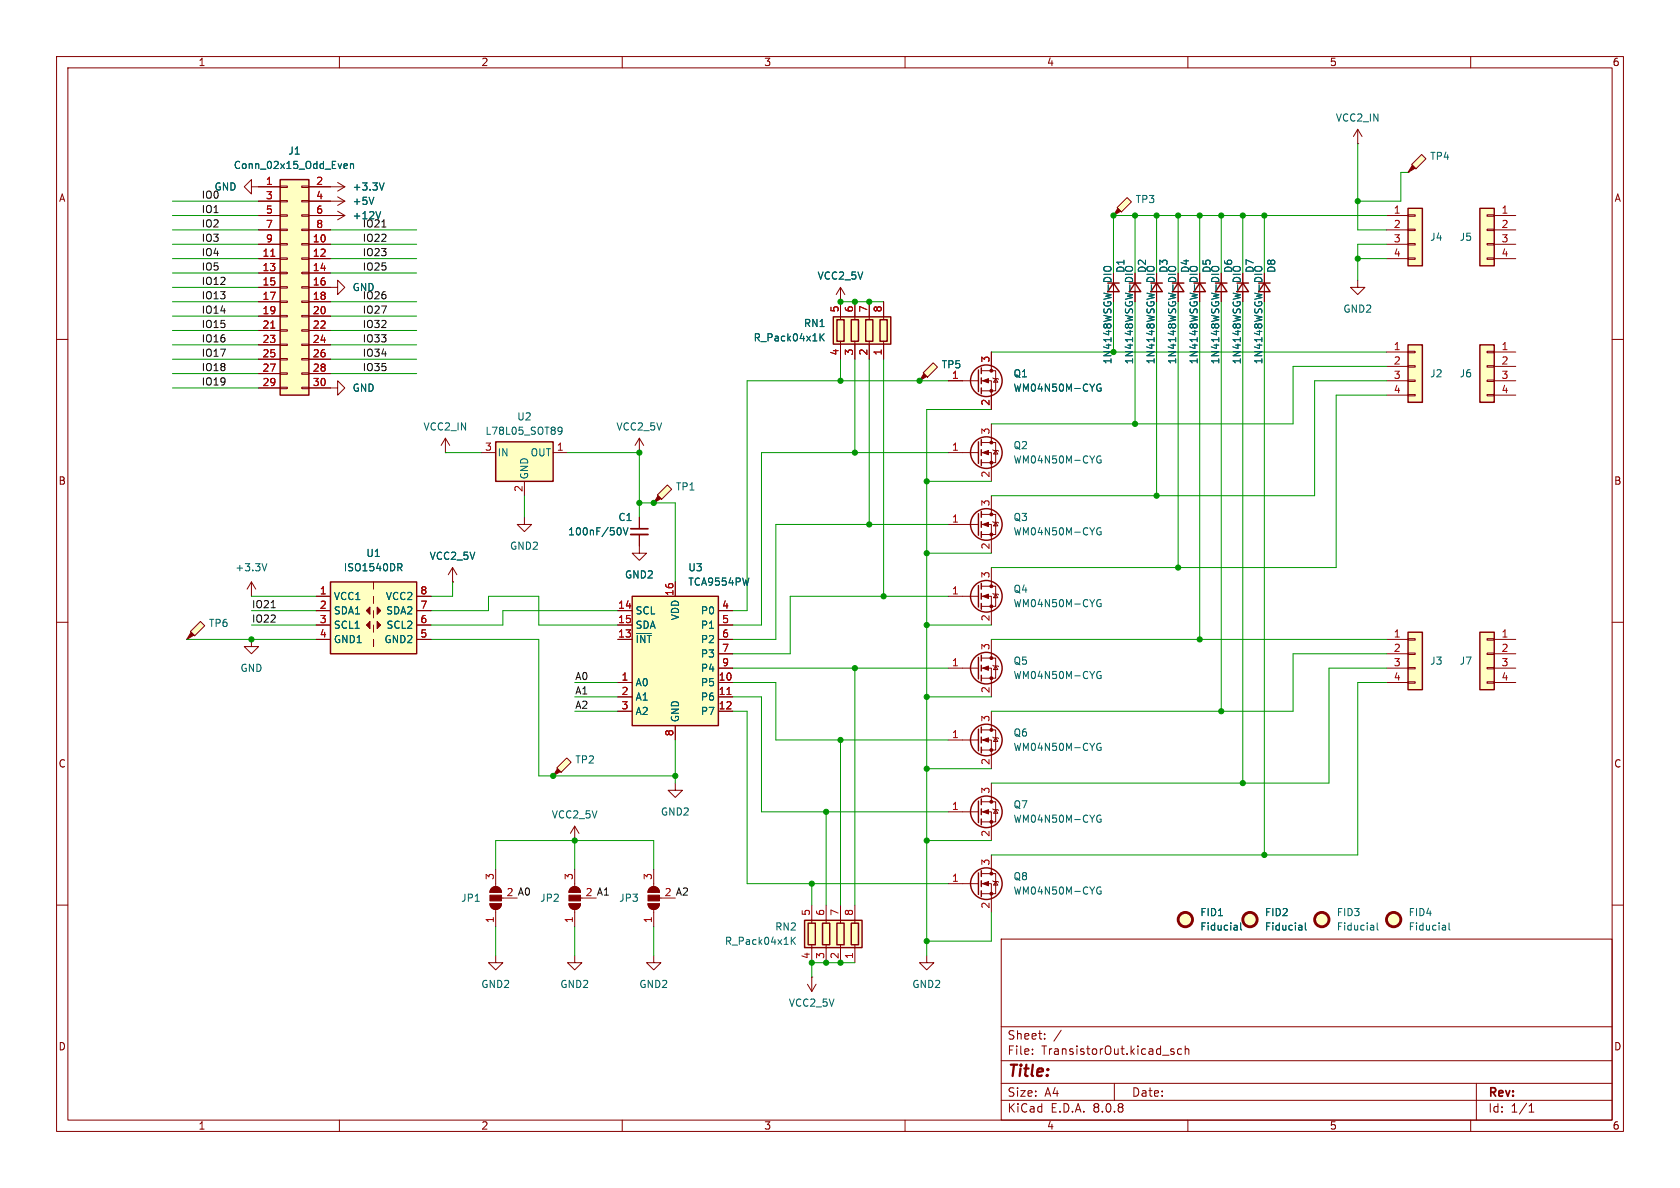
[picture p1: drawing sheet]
<svg xmlns="http://www.w3.org/2000/svg" width="297mm" height="210mm" viewBox="0 0 297 210" stroke-linecap="round" stroke-linejoin="round" font-family="sans-serif">
<g fill="none" stroke="#840000" stroke-width=".18">
<path d="M10 10h277v190h-277zM12 12h273v186h-273zM60 10v2M110 10v2M160 10v2M210 10v2M260 10v2M148.6 53.3h.1M148.6 50.8l-.8 1.3M148.6 50.8v2.5M148.6 50.8l.8 1.3M10 60h2"/>
<path d="M113 77.5l-.7 1.2M113 77.5v2.5M113 77.5l.8 1.2M285 60h2M113 80h.1M10 110h2M285 110h2M10 160h2M177 166h108v32h-108zM285 160h2M60 198v2M110 198v2"/>
<path d="M160 198v2M177 194.5h108M177 191.5h108M177 187.5h108M177 181.5h108M182.5 186.3v.1M182.5 185.5v.1M184.7 183.6v.1M184.7 182.8v.1M187.6 182.1l-1.3 2M197 191.5v3M207.2 185.9l.3 .1 .1 .2-.2 .2h-.3"/>
<path d="M207.2 185.4l.3 .1M208.9 185.5l-.4-.1-.3 .3v.4l.1 .2h.6M209.5 185.5l.2-.1 .4 .1 .1 .9M209.5 184.9v1.5M210 198v2M260 198v2M261 191.5v6.5M270.3 196.6h.9M270.3 195.5l.4-.4v1.5"/>
</g>
<g fill="#ffffc2" stroke="#ffffc2" stroke-width=".18">
<circle cx="233.7" cy="162.6" r="1.27"/>
<circle cx="246.4" cy="162.6" r="1.27"/>
<circle cx="221" cy="162.6" r="1.27"/>
</g>
<g fill="none" stroke="#840000" stroke-width=".51">
<circle cx="221" cy="162.6" r="1.27"/>
<circle cx="233.7" cy="162.6" r="1.27"/>
<circle cx="246.4" cy="162.6" r="1.27"/>
</g>
<path d="M230.1 163.6l.1 .8M230.2 164.3l-.2 .1M230.2 163.9h-.2M230.8 163.1v1.1l.1 .2M242.8 163.6l.1 .8M242.9 164.3l-.2 .1M242.9 163.9h-.2M243.5 163.1v1.1l.1 .2M255.5 163.6l.1 .8M255.6 164.3l-.2 .1M255.6 163.9h-.2M256.2 163.1v1.1l.1 .2" fill="none" stroke="#006464" stroke-width=".18"/>
<path d="M147.3 56h10.2v4.8h-10.2z" fill="#ffffc2"/>
<g fill="none" stroke="#840000" stroke-width=".25">
<path d="M147.3 56h10.2v4.8h-10.2zM148 56.5h1.2v3.8h-1.2zM150.5 56.5h1.3v3.8h-1.3zM153 56.5h1.3v3.8h-1.3zM155.6 56.5h1.2v3.8h-1.2zM173 103.5v3.8M173 116.2v3.8M173.5 103.1v1M173.5 104.9v1M173.5 106.7v1M173.5 115.8v1M173.5 117.6v1"/>
<path d="M173.5 119.4v1M173 128.9v3.8M173.5 128.5v1M173.5 130.3v1M173.5 132.1v1"/>
<circle cx="174.4" cy="105.4" r="2.79"/>
<circle cx="174.4" cy="118.1" r="2.79"/>
<circle cx="174.4" cy="130.8" r="2.79"/>
</g>
<g fill="none" stroke="#840000" stroke-width=".18">
<path d="M148.6 53.3v3.2M151.1 53.3v3.2M153.7 53.3v3.2M156.2 53.3v3.2M148.6 60.3v3.2M151.1 60.3v3.2M153.7 60.3v3.2M156.2 60.3v3.2M167.6 105.4h5.4M167.6 118.1h5.4M173.5 105.4h1.8v5.1M173.5 103.6h2.5v3.6h-2.5"/>
<path d="M173.5 118.1h1.8v5.1M173.5 116.3h2.5v3.6h-2.5M175.3 100.3v3.3M175.3 113v3.3M175.5 104.9l.1 .1h.8l.1 .2M175.5 117.6l.1 .1h.8l.1 .2M176 105l.4 .7h-.8zM176 117.7l.4 .7h-.8zM167.6 130.8h5.4M173.5 130.8h1.8v5.1M173.5 129h2.5v3.6h-2.5M175.3 125.7v3.3"/>
<path d="M175.5 130.3l.1 .1h.8l.1 .2M176 130.4l.4 .7h-.8zM87.6 168.9v1.3h1.3l-1.3 1.3-1.2-1.3h1.2"/>
</g>
<path d="M145 59v1.3M145.2 59.5l.5 .8M145.7 59l-.7 .7M194.6 106a.59 .59 0 0 0-.7 .6 .59 .59 0 0 0 .7 .6l.1-.5h-.3M194.6 118.7a.59 .59 0 0 0-.7 .6 .59 .59 0 0 0 .7 .6l.1-.5h-.3M194.6 131.4a.59 .59 0 0 0-.7 .6 .59 .59 0 0 0 .7 .6l.1-.5h-.3" fill="none" stroke="#006464" stroke-width=".18"/>
<g fill="#840000" stroke="#840000" stroke-width=".18">
<path d="M173.7 105.4l1.1-.4v.8z"/>
<path d="M173.7 118.1l1.1-.4v.8z"/>
<path d="M173.7 130.8l1.1-.4v.8z"/>
<circle cx="175.3" cy="107.2" r=".25"/>
<circle cx="175.3" cy="103.6" r=".25"/>
<circle cx="175.3" cy="119.9" r=".25"/>
<circle cx="175.3" cy="116.3" r=".25"/>
<circle cx="175.3" cy="132.6" r=".25"/>
<circle cx="175.3" cy="129" r=".25"/>
</g>
<path d="M197.5 36.7l1.8-1.8 .7 .8-1.8 1.8z" fill="#ffffc2"/>
<path d="M197.6 36.8l.5 .5-1.3 .8z" fill="#840000" stroke="#840000" stroke-width=".18"/>
<path d="M196.8 38.1h.1M197.5 36.7l1.8-1.8 .7 .8-1.8 1.8z" fill="none" stroke="#840000" stroke-width=".18"/>
<path d="M248.9 61h2.6v10.1h-2.6z" fill="#ffffc2"/>
<path d="M240 49.5v1.3h1.3l-1.3 1.3-1.2-1.3h1.2M245.1 62.2h3.8M245.1 64.8h3.8M245.1 67.3h3.8M245.1 69.9h3.8M248.9 69.7h1.3v.3h-1.3zM248.9 67.2h1.3v.2h-1.3zM248.9 64.6h1.3v.3h-1.3zM248.9 62.1h1.3v.3h-1.3z" fill="none" stroke="#840000" stroke-width=".18"/>
<path d="M218.7 50h2M219.7 50l1 1.6h-2zM222.5 50h2M223.5 50l1 1.6h-2zM248.9 61h2.6v10.1h-2.6z" fill="none" stroke="#840000" stroke-width=".25"/>
<path d="M218.4 47.1h.5a.42 .42 0 0 1 .4 .4 .42 .42 0 0 1-.4 .4h-.5M222.2 47.1h.5a.42 .42 0 0 1 .4 .4 .42 .42 0 0 1-.4 .4h-.5" fill="none" stroke="#006464" stroke-width=".18"/>
<path d="M261.6 61h2.6v10.1h-2.6z" fill="#ffffc2"/>
<g fill="none" stroke="#840000" stroke-width=".18">
<path d="M262.9 69.7h1.3v.3h-1.3zM262.9 67.2h1.3v.2h-1.3zM262.9 64.6h1.3v.3h-1.3zM262.9 62.1h1.3v.3h-1.3zM264.2 62.2h3.8M264.2 64.8h3.8M264.2 67.3h3.8M264.2 69.9h3.8M86.6 159.8h2a1.02 1.02 0 0 1-1 1 1.02 1.02 0 0 1-1-1zM86.9 157a1.02 1.02 0 0 1 1.1-.2 1.02 1.02 0 0 1 .6 .9h-2zM87.6 153.7v3M88.6 158.8h.3"/>
<path d="M87.6 160.8v3"/>
</g>
<path d="M199.6 50h2.1M200.7 50l1 1.6h-2.1zM203.5 50h2M204.5 50l1 1.6h-2zM207.3 50h2M208.3 50l1 1.6h-2zM211.1 50h2M212.1 50l1 1.6h-2zM214.9 50h2M215.9 50l1 1.6h-2zM261.6 61h2.6v10.1h-2.6z" fill="none" stroke="#840000" stroke-width=".25"/>
<path d="M199.4 47.1h.4a.42 .42 0 0 1 .4 .4 .42 .42 0 0 1-.4 .4h-.4M203.2 47.1h.4a.42 .42 0 0 1 .5 .4 .42 .42 0 0 1-.5 .4h-.4M207 47.1h.4a.42 .42 0 0 1 .5 .4 .42 .42 0 0 1-.5 .4h-.4M210.8 47.1h.4a.42 .42 0 0 1 .5 .4 .42 .42 0 0 1-.5 .4h-.4M214.6 47.1h.4a.42 .42 0 0 1 .5 .4 .42 .42 0 0 1-.5 .4h-.4" fill="none" stroke="#006464" stroke-width=".18"/>
<g fill="#840000" stroke="#840000" stroke-width=".18">
<path d="M86.6 159.8h2a1.02 1.02 0 0 1-1 1 1.02 1.02 0 0 1-1-1z"/>
<path d="M86.6 158.2h2v1.1h-2z"/>
<path d="M86.9 157a1.02 1.02 0 0 1 1.1-.2 1.02 1.02 0 0 1 .6 .9h-2z"/>
</g>
<path d="M98.4 135.8l1.8-1.8 .8 .7-1.8 1.8z" fill="#ffffc2"/>
<g fill="#840000" stroke="#840000" stroke-width=".18">
<path d="M98.6 135.9l.5 .5-1.3 .8z"/>
<path d="M173.7 156.2l1.1-.4v.8z"/>
<path d="M173.7 143.5l1.1-.4v.8z"/>
<path d="M114.6 159.8h2a1.02 1.02 0 0 1-1 1 1.02 1.02 0 0 1-1-1z"/>
<path d="M114.6 158.2h2v1.1h-2z"/>
<path d="M114.8 157a1.02 1.02 0 0 1 1.2-.2 1.02 1.02 0 0 1 .6 .9h-2z"/>
<circle cx="175.3" cy="158" r=".25"/>
<circle cx="175.3" cy="154.4" r=".25"/>
<circle cx="175.3" cy="145.3" r=".25"/>
<circle cx="175.3" cy="141.7" r=".25"/>
</g>
<g fill="none" stroke="#840000" stroke-width=".18">
<path d="M240 25.4h.1M240 22.9l-.7 1.2M240 22.9v2.5M240 22.9l.8 1.2M78.7 77.5l-.7 1.2M78.7 77.5v2.5M78.7 77.5l.8 1.2M78.7 80h.1M113 91.4v2.1M113 94.5v2M97.8 137.2h.1M98.4 135.8l1.8-1.8 .8 .7-1.8 1.8z"/>
<path d="M175.3 138.4v3.3M114.6 159.8h2a1.02 1.02 0 0 1-1 1 1.02 1.02 0 0 1-1-1zM114.8 157a1.02 1.02 0 0 1 1.2-.2 1.02 1.02 0 0 1 .6 .9h-2zM115.6 153.7v3M116.6 158.8h.2M167.6 156.2h5.4M167.6 143.5h5.4M173.5 156.2h1.8v5.1M173.5 154.4h2.5v3.6h-2.5M173.5 143.5h1.8v5.1M173.5 141.7h2.5v3.6h-2.5M175.3 151.1v3.3"/>
<path d="M175.5 155.7l.1 .1h.8l.1 .2M175.5 143l.1 .1h.8l.1 .2M176 155.8l.4 .7h-.8zM176 143.1l.4 .7h-.8zM115.6 160.8v3"/>
</g>
<circle cx="209.5" cy="162.6" r="1.27" fill="#ffffc2" stroke="#ffffc2" stroke-width=".18"/>
<circle cx="209.5" cy="162.6" r="1.27" fill="none" stroke="#840000" stroke-width=".51"/>
<path d="M109.5 93.3a.79 .79 0 0 1 0 1.3M110.2 93.3l.4 1.3 .4-1.3M194.6 156.8a.59 .59 0 0 0-.7 .6 .59 .59 0 0 0 .7 .6l.1-.5h-.3M194.6 144.1a.59 .59 0 0 0-.7 .6 .59 .59 0 0 0 .7 .6l.1-.5h-.3M218.7 163.6v.8M218.7 164.3l-.1 .1M218.7 163.9h-.1M219.3 163.1v1.1l.2 .2" fill="none" stroke="#006464" stroke-width=".18"/>
<g fill="none" stroke="#840000" stroke-width=".25">
<path d="M173 141.6v3.8M173 154.3v3.8M173.5 141.2v1M173.5 143v1M173.5 144.8v1M173.5 153.9v1M173.5 155.7v1M173.5 157.5v1"/>
<circle cx="174.4" cy="143.5" r="2.79"/>
<circle cx="174.4" cy="156.2" r="2.79"/>
</g>
<path d="M111.5 94.5h3.1" fill="none" stroke="#840000" stroke-width=".33"/>
<path d="M111.5 93.5h3.1" fill="none" stroke="#840000" stroke-width=".3"/>
<path d="M87.6 78.1h10.2v7h-10.2z" fill="#ffffc2"/>
<path d="M87.6 78.1h10.2v7h-10.2z" fill="none" stroke="#840000" stroke-width=".25"/>
<path d="M85.1 80h2.5M92.7 85.1v2.5M97.8 80h2.5" fill="none" stroke="#840000" stroke-width=".18"/>
<path d="M98.7 75.6l.2-.1 .4 .1a.84 .84 0 0 1-.3 1.2h-.2M99.4 76.1l-.3 .2-.4-.1" fill="none" stroke="#006464" stroke-width=".18"/>
<path d="M248.9 111.8h2.6v10.1h-2.6z" fill="#ffffc2"/>
<path d="M245.1 113h3.8M245.1 115.6h3.8M245.1 118.1h3.8M248.9 118h1.3v.2h-1.3zM248.9 115.4h1.3v.3h-1.3zM248.9 112.9h1.3v.3h-1.3zM245.1 120.7h3.8M248.9 120.5h1.3v.3h-1.3z" fill="none" stroke="#840000" stroke-width=".18"/>
<path d="M195.8 50h2.1M196.8 50l1.1 1.6h-2.1zM248.9 111.8h2.6v10.1h-2.6z" fill="none" stroke="#840000" stroke-width=".25"/>
<path d="M195.2 47.3a.81 .81 0 0 1 1.2 .1 .43 .43 0 0 1-.4 .5h-.4a.42 .42 0 0 1-.4-.2 .42 .42 0 0 1 0-.4z" fill="none" stroke="#006464" stroke-width=".18"/>
<path d="M261.6 111.8h2.6v10.1h-2.6z" fill="#ffffc2"/>
<g fill="none" stroke="#840000" stroke-width=".18">
<path d="M167.6 67.3h5.4M173.5 67.3h1.8v5.1M173.5 65.5h2.5v3.6h-2.5M175.3 62.2v3.3M175.5 66.8l.1 .1h.8l.1 .2M176 66.9l.4 .7h-.8zM92.7 91.4v1.3h1.3l-1.3 1.3-1.3-1.3h1.3M167.6 92.7h5.4M173.5 92.7h1.8v5.1M173.5 90.9h2.5v3.6h-2.5M175.3 87.6v3.3M175.5 92.2l.1 .1h.8l.1 .2"/>
<path d="M176 92.3l.4 .7h-.8zM262.9 118h1.3v.2h-1.3zM262.9 115.4h1.3v.3h-1.3zM262.9 112.9h1.3v.3h-1.3zM264.2 113h3.8M264.2 115.6h3.8M264.2 118.1h3.8M262.9 120.5h1.3v.3h-1.3zM264.2 120.7h3.8M100.6 159.8h2a1.02 1.02 0 0 1-1 1 1.02 1.02 0 0 1-1-1zM100.9 157a1.02 1.02 0 0 1 1.1-.2 1.02 1.02 0 0 1 .6 .9h-2zM101.6 153.7v3"/>
<path d="M102.6 158.8h.3M101.6 160.8v3"/>
</g>
<g fill="none" stroke="#840000" stroke-width=".25">
<path d="M173 65.4v3.8M173.5 65v1M173.5 66.8v1M173.5 68.6v1M173 90.8v3.8M173.5 90.4v1M173.5 92.2v1M173.5 94v1M261.6 111.8h2.6v10.1h-2.6z"/>
<circle cx="174.4" cy="67.3" r="2.79"/>
<circle cx="174.4" cy="92.7" r="2.79"/>
</g>
<g fill="#840000" stroke="#840000" stroke-width=".18">
<path d="M100.6 159.8h2a1.02 1.02 0 0 1-1 1 1.02 1.02 0 0 1-1-1z"/>
<path d="M100.6 158.2h2v1.1h-2z"/>
<path d="M100.9 157a1.02 1.02 0 0 1 1.1-.2 1.02 1.02 0 0 1 .6 .9h-2z"/>
<path d="M173.7 92.7l1.1-.4v.8z"/>
<path d="M173.7 67.3l1.1-.4v.8z"/>
<circle cx="175.3" cy="94.5" r=".25"/>
<circle cx="175.3" cy="90.9" r=".25"/>
<circle cx="175.3" cy="69.1" r=".25"/>
<circle cx="175.3" cy="65.5" r=".25"/>
</g>
<path d="M194.6 67.9a.59 .59 0 0 0-.7 .6 .59 .59 0 0 0 .7 .6l.1-.5h-.3M194.6 93.3a.59 .59 0 0 0-.7 .6 .59 .59 0 0 0 .7 .6l.1-.5h-.3" fill="none" stroke="#006464" stroke-width=".18"/>
<path d="M163.2 65.9l1.8-1.8 .7 .8-1.7 1.8z" fill="#ffffc2"/>
<g fill="#840000" stroke="#840000" stroke-width=".18">
<path d="M163.3 66l.5 .5-1.2 .8z"/>
<path d="M173.7 80l1.1-.4v.8z"/>
<circle cx="175.3" cy="81.8" r=".25"/>
<circle cx="175.3" cy="78.2" r=".25"/>
</g>
<path d="M162.6 67.3h.1M163.2 65.9l1.8-1.8 .7 .8-1.7 1.8zM173.5 78.2h2.5v3.6h-2.5M175.3 74.9v3.3M175.5 79.5l.1 .1h.8l.1 .2M176 79.6l.4 .7h-.8zM167.6 80h5.4M173.5 80h1.8v5.1" fill="none" stroke="#840000" stroke-width=".18"/>
<g fill="none" stroke="#840000" stroke-width=".25">
<path d="M173 78.1v3.8M173.5 77.7v1M173.5 79.5v1M173.5 81.3v1"/>
<circle cx="174.4" cy="80" r="2.79"/>
</g>
<path d="M194.6 80.6a.59 .59 0 0 0-.7 .6 .59 .59 0 0 0 .7 .6l.1-.5h-.3" fill="none" stroke="#006464" stroke-width=".18"/>
<path d="M248.9 36.8h2.6v10.2h-2.6z" fill="#ffffc2"/>
<path d="M245.1 38.1h3.8M248.9 38h1.3v.2h-1.3zM245.1 40.6h3.8M245.1 43.2h3.8M245.1 45.7h3.8M248.9 45.6h1.3v.2h-1.3zM248.9 43.1h1.3v.2h-1.3zM248.9 40.5h1.3v.3h-1.3z" fill="none" stroke="#840000" stroke-width=".18"/>
<path d="M248.9 36.8h2.6v10.2h-2.6z" fill="none" stroke="#840000" stroke-width=".25"/>
<path d="M249.6 29.1l1.7-1.8 .8 .8-1.8 1.7z" fill="#ffffc2"/>
<path d="M249.7 29.2l.5 .5-1.3 .8z" fill="#840000" stroke="#840000" stroke-width=".18"/>
<path d="M248.9 30.5h.1M249.6 29.1l1.7-1.8 .8 .8-1.8 1.7z" fill="none" stroke="#840000" stroke-width=".18"/>
<path d="M261.6 36.8h2.6v10.2h-2.6z" fill="#ffffc2"/>
<path d="M262.9 38h1.3v.2h-1.3zM264.2 38.1h3.8M262.9 45.6h1.3v.2h-1.3zM262.9 43.1h1.3v.2h-1.3zM262.9 40.5h1.3v.3h-1.3zM264.2 40.6h3.8M264.2 43.2h3.8M264.2 45.7h3.8" fill="none" stroke="#840000" stroke-width=".18"/>
<path d="M261.6 36.8h2.6v10.2h-2.6z" fill="none" stroke="#840000" stroke-width=".25"/>
<path d="M116.2 87.5l1.8-1.8 .7 .8-1.7 1.8z" fill="#ffffc2"/>
<path d="M116.3 87.6l.5 .5-1.2 .8z" fill="#840000" stroke="#840000" stroke-width=".18"/>
<path d="M115.6 88.9h.1M116.2 87.5l1.8-1.8 .7 .8-1.7 1.8z" fill="none" stroke="#840000" stroke-width=".18"/>
<path d="M111.8 105.4h15.2v22.9h-15.2z" fill="#ffffc2"/>
<path d="M111.8 105.4h15.2v22.9h-15.2z" fill="none" stroke="#840000" stroke-width=".25"/>
<g fill="none" stroke="#840000" stroke-width=".18">
<path d="M113 96.5v1.3h1.3l-1.3 1.3-1.2-1.3h1.2M109.2 113h2.6M109.2 108h2.6M109.2 110.5h2.6M119.4 102.9v2.5M127 113h2.5M127 108h2.5M127 110.5h2.5M127 115.6h2.5M127 118.1h2.5M109.2 120.7h2.6M109.2 123.2h2.6"/>
<path d="M109.2 125.7h2.6M119.4 128.3v2.5M127 120.7h2.5M127 123.2h2.5M127 125.7h2.5M101.6 168.9v1.3h1.3l-1.3 1.3-1.3-1.3h1.3M163.8 168.9v1.3h1.3l-1.3 1.3-1.2-1.3h1.2"/>
</g>
<path d="M128.5 122.8h.7" fill="none" stroke="#a90000" stroke-width=".18"/>
<path d="M142.2 162.7h10.2v4.8h-10.2z" fill="#ffffc2"/>
<path d="M142.2 162.7h10.2v4.8h-10.2zM142.9 163.2h1.2v3.8h-1.2zM145.4 163.2h1.3v3.8h-1.3zM148 163.2h1.2v3.8h-1.2zM150.5 163.2h1.3v3.8h-1.3z" fill="none" stroke="#840000" stroke-width=".25"/>
<path d="M142.7 174l.8 1.3M143.5 172.7h.1M143.5 160v3.2M143.5 167v3.2M143.5 172.7v2.6M144.3 174l-.8 1.3M146 160v3.2M146 167v3.2M148.6 160v3.2M148.6 167v3.2M151.1 160v3.2M151.1 167v3.2" fill="none" stroke="#840000" stroke-width=".18"/>
<path d="M139.9 165.7v1.2M140.1 166.2l.5 .7M140.6 165.7l-.7 .7" fill="none" stroke="#006464" stroke-width=".18"/>
<path d="M58.4 102.9h15.3v12.7h-15.3z" fill="#ffffc2"/>
<path d="M58.4 102.9h15.3v12.7h-15.3z" fill="none" stroke="#840000" stroke-width=".25"/>
<g fill="none" stroke="#840000" stroke-width=".18">
<path d="M44.4 102.9l-.7 1.2M44.4 102.9v2.5M44.4 102.9l.8 1.2M55.9 105.4h2.5M55.9 108h2.5M55.9 110.5h2.5M55.9 113h2.5M66 113v1.3zM66 102.9v1.2M66 105.4v1.3M66 108v1.2M66 110.5v1.3"/>
<path d="M73.7 105.4h2.5M73.7 108h2.5M73.7 110.5h2.5M73.7 113h2.5M80 102.9h.1M80 100.3l-.8 1.3M80 100.3v2.6M80 100.3l.8 1.3"/>
</g>
<g fill="#840000" stroke="#840000" stroke-width=".18">
<path d="M65.4 107.3v1.3l-.6-.6z"/>
<path d="M66.7 109.9l.6 .6-.6 .6z"/>
<path d="M66.7 107.3l.6 .7-.6 .6z"/>
<path d="M64.8 110.5l.6-.6v1.2z"/>
</g>
<path d="M47.2 99.6l-.5 1.3M70.3 99.6h.5l.3 .3-.2 .3-.6 .1M70.6 100.3l.5 .6" fill="none" stroke="#006464" stroke-width=".18"/>
<path d="M35.4 109.9l.8 .7-1.8 1.8-.7-.8z" fill="#ffffc2"/>
<path d="M33.8 111.8l.5 .5-1.3 .7z" fill="#840000" stroke="#840000" stroke-width=".18"/>
<g fill="none" stroke="#840000" stroke-width=".18">
<path d="M44.4 33v-1.2l-1.2 1.2 1.2 1.3v-1.3h1.3M58.4 33h2.6M58.4 35.6h2.6M58.4 38.1h2.6M59.7 32.3l1.3 .7M59.7 34.8l1.3 .8M59.7 37.3l1.3 .8M61 33l-1.3 .8M61 35.6l-1.3 .7M61 38.1l-1.3 .8M58.4 68.6h1.3v-1.3l1.3 1.3-1.3 1.3v-1.3M33 113h.1"/>
<path d="M35.4 109.9l.8 .7-1.8 1.8-.7-.8zM44.4 113v1.3h1.3l-1.3 1.3-1.2-1.3h1.2M119.4 138.4v1.3h1.2l-1.2 1.3-1.3-1.3h1.3"/>
</g>
<path d="M66.1 34.9l-.4 1.2M67.3 37.4l-.4 1.3M67.9 32.3l-.4 1.3" fill="none" stroke="#006464" stroke-width=".18"/>
<path d="M49.5 31.8h5.1v38.1h-5.1z" fill="#ffffc2"/>
<g fill="none" stroke="#840000" stroke-width=".18">
<path d="M45.7 33h3.8M45.7 35.6h3.8M45.7 38.1h3.8M49.5 38h1.3v.2h-1.3zM49.5 35.4h1.3v.3h-1.3zM49.5 32.9h1.3v.2h-1.3zM53.3 38h1.3v.2h-1.3zM53.3 35.4h1.3v.3h-1.3zM53.3 32.9h1.3v.2h-1.3zM54.6 33h3.8M54.6 35.6h3.8M54.6 38.1h3.8"/>
<path d="M45.7 43.2h3.8M45.7 45.7h3.8M45.7 48.3h3.8M45.7 50.8h3.8M45.7 53.3h3.8M45.7 55.9h3.8M45.7 58.4h3.8M45.7 40.6h3.8M49.5 58.3h1.3v.2h-1.3zM49.5 55.8h1.3v.2h-1.3zM49.5 53.2h1.3v.3h-1.3zM49.5 50.7h1.3v.2h-1.3z"/>
<path d="M49.5 48.1h1.3v.3h-1.3zM49.5 45.6h1.3v.2h-1.3zM49.5 43.1h1.3v.2h-1.3zM49.5 40.5h1.3v.3h-1.3zM53.3 58.3h1.3v.2h-1.3zM53.3 55.8h1.3v.2h-1.3zM53.3 53.2h1.3v.3h-1.3zM53.3 50.7h1.3v.2h-1.3zM53.3 48.1h1.3v.3h-1.3zM53.3 45.6h1.3v.2h-1.3zM53.3 43.1h1.3v.2h-1.3zM53.3 40.5h1.3v.3h-1.3z"/>
<path d="M54.6 50.8h5.1v1.3l1.3-1.3-1.3-1.3v1.3M54.6 43.2h3.8M54.6 45.7h3.8M54.6 48.3h3.8M54.6 53.3h3.8M54.6 55.9h3.8M54.6 58.4h3.8M54.6 40.6h3.8M148.6 53.3h.1M148.6 53.3v2.6M151.1 53.3v2.6M153.7 53.3v2.6"/>
<path d="M156.2 53.3v2.6M45.7 61h3.8M45.7 63.5h3.8M45.7 66h3.8M45.7 68.6h3.8M49.5 68.5h1.3v.2h-1.3zM49.5 65.9h1.3v.3h-1.3zM49.5 63.4h1.3v.2h-1.3zM49.5 60.8h1.3v.3h-1.3zM53.3 68.5h1.3v.2h-1.3zM53.3 65.9h1.3v.3h-1.3zM53.3 63.4h1.3v.2h-1.3z"/>
<path d="M53.3 60.8h1.3v.3h-1.3zM54.6 61h3.8M54.6 63.5h3.8M54.6 66h3.8M54.6 68.6h3.8M148.6 61v2.5M151.1 61v2.5M153.7 61v2.5M156.2 61v2.5M162.6 67.3h.1M167.6 67.3h2.6M175.3 62.2v2.6"/>
<path d="M175.3 69.9v2.5M113 91.4v2.1M113 94.5v2M55.9 113h2.5M55.9 108h2.5M55.9 110.5h2.5M55.9 105.4h2.5M73.7 113h2.5M73.7 108h2.5M73.7 110.5h2.5M73.7 105.4h2.5M80 102.9h.1"/>
<path d="M109.2 113h2.6M109.2 108h2.6M109.2 110.5h2.6M119.4 102.9v2.5M127 113h2.5M127 108h2.5M127 110.5h2.5M127 115.6h2.5M127 118.1h2.5M109.2 120.7h2.6M109.2 123.2h2.6M109.2 125.7h2.6"/>
<path d="M119.4 128.3v2.5M127 120.7h2.5M127 123.2h2.5M127 125.7h2.5M101.6 148.6h.1M101.6 146.1l-.8 1.2M101.6 146.1v2.5M101.6 146.1l.8 1.2M115.6 168.9v1.3h1.2l-1.2 1.3-1.3-1.3h1.3"/>
</g>
<path d="M49.5 31.8h5.1v38.1h-5.1z" fill="none" stroke="#840000" stroke-width=".25"/>
<path d="M47.9 45.3h.7M47.9 58h.7M128.5 122.8h.7" fill="none" stroke="#a90000" stroke-width=".18"/>
<g fill="none" stroke="#006464" stroke-width=".18">
<path d="M61 28.9l.4 .1v.2l-.6 .2M61.4 29.7l-.4 .1M62 29.1l.1-.2 .3 .1 .1 .8M62 28.9v.9M66.1 34.9l-.4 1.2M67.3 37.4l-.4 1.3M67.9 32.3l-.4 1.3M145 59v1.3M145.2 59.5l.5 .8M145.7 59l-.7 .7M195.2 47.3a.81 .81 0 0 1 1.2 .1 .43 .43 0 0 1-.4 .5h-.4a.42 .42 0 0 1-.4-.2 .42 .42 0 0 1 0-.4zM199.4 47.1h.4a.42 .42 0 0 1 .4 .4 .42 .42 0 0 1-.4 .4h-.4"/>
<path d="M203.2 47.1h.4a.42 .42 0 0 1 .5 .4 .42 .42 0 0 1-.5 .4h-.4M207 47.1h.4a.42 .42 0 0 1 .5 .4 .42 .42 0 0 1-.5 .4h-.4M210.8 47.1h.4a.42 .42 0 0 1 .5 .4 .42 .42 0 0 1-.5 .4h-.4M214.6 47.1h.4a.42 .42 0 0 1 .5 .4 .42 .42 0 0 1-.5 .4h-.4M218.4 47.1h.5a.42 .42 0 0 1 .4 .4 .42 .42 0 0 1-.4 .4h-.5M222.2 47.1h.5a.42 .42 0 0 1 .4 .4 .42 .42 0 0 1-.4 .4h-.5M194.6 67.9a.59 .59 0 0 0-.7 .6 .59 .59 0 0 0 .7 .6l.1-.5h-.3M70.3 99.6h.5l.3 .3-.2 .3-.6 .1M109.5 93.3a.79 .79 0 0 1 0 1.3M110.2 93.3l.4 1.3 .4-1.3M70.6 100.3l.5 .6M218.7 163.6v.8"/>
<path d="M218.7 164.3l-.1 .1M218.7 163.9h-.1M219.3 163.1v1.1l.2 .2M230.1 163.6l.1 .8M230.2 164.3l-.2 .1M230.2 163.9h-.2M230.8 163.1v1.1l.1 .2"/>
</g>
<path d="M67.5 40.1h.7M47.9 107.4h.8" fill="none" stroke="#0f0f0f" stroke-width=".18"/>
<g fill="none" stroke="#009600" stroke-width=".18">
<path d="M30.5 38.1h15.2M30.5 35.6h15.2M200.7 38.1v10.2M204.5 38.1v10.2M208.3 38.1v10.2M212.1 38.1v10.2M215.9 38.1v10.2M219.7 38.1v10.2M223.5 38.1v10.2M240 25.4v15.2h5.1M245.1 38.1h-48.3v10.2M248.9 30.5h-1.3v5.1h-7.6"/>
<path d="M30.5 40.6h15.2M30.5 43.2h15.2M30.5 45.7h15.2M30.5 53.3h15.2M30.5 55.9h15.2M30.5 58.4h15.2M30.5 50.8h15.2M30.5 48.3h15.2M58.4 40.6h15.3M58.4 43.2h15.3M58.4 45.7h15.3M58.4 53.3h15.3"/>
<path d="M58.4 55.9h15.3M58.4 58.4h15.3M58.4 48.3h15.3M148.6 53.3h7.6M196.8 53.3v8.9M200.7 53.3v21.6M204.5 53.3v34.3M208.3 53.3v47M212.1 53.3v59.7M215.9 53.3v72.4M219.7 53.3v85.1M223.5 53.3v97.8"/>
<path d="M240 45.7h5.1M245.1 43.2h-5.1v6.3M30.5 63.5h15.2M30.5 61h15.2M30.5 66h15.2M30.5 68.6h15.2M58.4 63.5h15.3M58.4 61h15.3M58.4 66h15.3M148.6 63.5v3.8M151.1 63.5v16.5M153.7 63.5v29.2"/>
<path d="M156.2 63.5v41.9M167.6 67.3h-35.5v40.7h-2.6M175.3 72.4h-11.5v96.5M175.3 62.2h69.8M245.1 64.8h-16.5v10.1h-53.3M245.1 69.9h-8.9v30.4h-60.9M245.1 67.3h-12.7v20.3h-57.1M78.7 80h6.4M92.7 87.6v3.8M100.3 80h12.7v11.4M113 88.9h6.4v14M163.8 85.1h11.5"/>
<path d="M163.8 97.8h11.5M167.6 80h-33v30.5h-5.1M167.6 92.7h-30.4v20.3h-7.7M33 113h22.9M44.4 108h11.5M44.4 105.4h11.5M44.4 110.5h11.5M76.2 108h10.2v-2.6h8.8v5.1h14M76.2 113h19v24.2h24.2M80 102.9v2.5h-3.8M109.2 108h-20.3v2.5h-12.7M129.5 118.1h38.1"/>
<path d="M151.1 118.1v41.9M163.8 110.5h11.5M167.6 105.4h-27.9v10.2h-10.2M175.3 113h69.8M245.1 118.1h-10.2v20.3h-59.6M245.1 115.6h-16.5v10.1h-53.3M101.6 120.7h7.6M101.6 125.7h7.6M101.6 123.2h7.6M119.4 130.8v7.6M129.5 120.7h7.7v10.1h30.4M129.5 125.7h2.6v30.5h35.5"/>
<path d="M129.5 123.2h5.1v20.3h33M148.6 130.8v29.2M163.8 123.2h11.5M163.8 135.9h11.5M245.1 120.7h-5.1v30.4h-64.7M87.6 153.7v-5.1h28v5.1M101.6 148.6v5.1M143.5 156.2v3.8M146 143.5v16.5M163.8 148.6h11.5M87.6 163.8v5.1M101.6 163.8v5.1"/>
<path d="M115.6 163.8v5.1M151.1 170.2h-7.6v2.5M175.3 161.3v5.1h-11.5"/>
</g>
<g fill="#009600" stroke="#009600" stroke-width=".18">
<circle cx="162.6" cy="67.3" r=".46"/>
<circle cx="163.8" cy="110.5" r=".46"/>
<circle cx="163.8" cy="97.8" r=".46"/>
<circle cx="156.2" cy="105.4" r=".46"/>
<circle cx="153.7" cy="92.7" r=".46"/>
<circle cx="163.8" cy="85.1" r=".46"/>
<circle cx="153.7" cy="53.3" r=".46"/>
<circle cx="200.7" cy="38.1" r=".46"/>
<circle cx="196.8" cy="38.1" r=".46"/>
<circle cx="200.7" cy="74.9" r=".46"/>
<circle cx="212.1" cy="38.1" r=".46"/>
<circle cx="208.3" cy="38.1" r=".46"/>
<circle cx="204.5" cy="38.1" r=".46"/>
<circle cx="240" cy="45.7" r=".46"/>
<circle cx="204.5" cy="87.6" r=".46"/>
<circle cx="212.1" cy="113" r=".46"/>
<circle cx="208.3" cy="100.3" r=".46"/>
<circle cx="219.7" cy="138.4" r=".46"/>
<circle cx="215.9" cy="125.7" r=".46"/>
<circle cx="223.5" cy="151.1" r=".46"/>
<circle cx="240" cy="35.6" r=".46"/>
<circle cx="215.9" cy="38.1" r=".46"/>
<circle cx="219.7" cy="38.1" r=".46"/>
<circle cx="223.5" cy="38.1" r=".46"/>
<circle cx="148.6" cy="67.3" r=".46"/>
<circle cx="151.1" cy="80" r=".46"/>
<circle cx="113" cy="88.9" r=".46"/>
<circle cx="113" cy="80" r=".46"/>
<circle cx="148.6" cy="53.3" r=".46"/>
<circle cx="151.1" cy="53.3" r=".46"/>
<circle cx="151.1" cy="118.1" r=".46"/>
<circle cx="115.6" cy="88.9" r=".46"/>
<circle cx="143.5" cy="156.2" r=".46"/>
<circle cx="163.8" cy="123.2" r=".46"/>
<circle cx="163.8" cy="135.9" r=".46"/>
<circle cx="163.8" cy="166.4" r=".46"/>
<circle cx="148.6" cy="170.2" r=".46"/>
<circle cx="146" cy="143.5" r=".46"/>
<circle cx="163.8" cy="148.6" r=".46"/>
<circle cx="148.6" cy="130.8" r=".46"/>
<circle cx="146" cy="170.2" r=".46"/>
<circle cx="143.5" cy="170.2" r=".46"/>
<circle cx="44.4" cy="113" r=".46"/>
<circle cx="97.8" cy="137.2" r=".46"/>
<circle cx="119.4" cy="137.2" r=".46"/>
<circle cx="101.6" cy="148.6" r=".46"/>
</g>
<text font-size="2.8" fill="#840000" x="178" y="190.9">Title:</text>
<g font-size="2.1" fill="#840000">
<text x="178" y="184">Sheet:</text>
<text x="178" y="186.7">File:</text>
<text x="184.1" y="186.7">TransistorOut.kicad_sch</text>
<text x="178" y="196.9">KiCad</text>
<text x="178" y="194.1">Size:</text>
<text x="184.7" y="194.1">A4</text>
<text x="185.7" y="196.9">E.D.A.</text>
<text x="193.3" y="196.9">8.0.8</text>
<text x="200" y="194.1">Date:</text>
<text x="263" y="194.3">Rev:</text>
<text x="263" y="196.9">Id:</text>
<text x="267.1" y="196.9">1/1</text>
</g>
<g font-size="1.8" fill="#840000">
<text x="35" y="11.9">1</text>
<text x="85" y="11.9">2</text>
<text x="135" y="11.9">3</text>
<text x="185" y="11.9">4</text>
<text x="235" y="11.9">5</text>
<text x="285" y="11.9">6</text>
<text x="10.3" y="35.9">A</text>
<text x="285.3" y="35.9">A</text>
<text x="200.5" y="64.5" transform="rotate(-90 200.5 64.5)">1N4148WSGW-DIO</text>
<text x="204.3" y="64.5" transform="rotate(-90 204.3 64.5)">1N4148WSGW-DIO</text>
<text x="208.1" y="64.5" transform="rotate(-90 208.1 64.5)">1N4148WSGW-DIO</text>
<text x="211.9" y="64.5" transform="rotate(-90 211.9 64.5)">1N4148WSGW-DIO</text>
<text x="215.7" y="64.5" transform="rotate(-90 215.7 64.5)">1N4148WSGW-DIO</text>
<text x="219.6" y="64.5" transform="rotate(-90 219.6 64.5)">1N4148WSGW-DIO</text>
<text x="223.4" y="64.5" transform="rotate(-90 223.4 64.5)">1N4148WSGW-DIO</text>
<text x="10.3" y="85.9">B</text>
<text x="285.3" y="85.9">B</text>
<text x="10.3" y="135.9">C</text>
<text x="285.3" y="135.9">C</text>
<text x="10.3" y="185.9">D</text>
<text x="285.3" y="185.9">D</text>
<text x="35" y="199.9">1</text>
<text x="85" y="199.9">2</text>
<text x="135" y="199.9">3</text>
<text x="185" y="199.9">4</text>
<text x="235" y="199.9">5</text>
<text x="285" y="199.9">6</text>
</g>
<g font-size="1.8" fill="#006464">
<text x="236.1" y="21.7">VCC2_IN</text>
<text x="50.9" y="27.5">J1</text>
<text x="252.7" y="28.5">TP4</text>
<text x="35.6" y="35.2">IO0</text>
<text x="37.8" y="33.9">GND</text>
<text x="41.2" y="30.1">Conn_02x15_Odd_Even</text>
<text x="62.2" y="33.9">+3.3V</text>
<text x="62.2" y="36.4">+5V</text>
<text x="62.2" y="39">+12V</text>
<text x="64" y="40.3">IO21</text>
<text x="200.7" y="36.1">TP3</text>
<text x="252.7" y="42.8">J4</text>
<text x="258" y="42.8">J5</text>
<text x="62.2" y="51.7">GND</text>
<text x="64" y="53">IO26</text>
<text x="144.4" y="49.6">VCC2_5V</text>
<text x="199" y="48.3" transform="rotate(-90 199 48.3)">D1</text>
<text x="202.8" y="48.3" transform="rotate(-90 202.8 48.3)">D2</text>
<text x="206.6" y="48.3" transform="rotate(-90 206.6 48.3)">D3</text>
<text x="210.4" y="48.3" transform="rotate(-90 210.4 48.3)">D4</text>
<text x="214.2" y="48.3" transform="rotate(-90 214.2 48.3)">D5</text>
<text x="218" y="48.3" transform="rotate(-90 218 48.3)">D6</text>
<text x="221.8" y="48.3" transform="rotate(-90 221.8 48.3)">D7</text>
<text x="225.7" y="48.3" transform="rotate(-90 225.7 48.3)">D8</text>
<text x="142" y="58">RN1</text>
<text x="237.4" y="55.5">GND2</text>
<text x="133.1" y="60.6">R_Pack04x1K</text>
<text x="166.4" y="65.3">TP5</text>
<text x="62.2" y="69.4">GND</text>
<text x="179.1" y="69.4">WM04N50M-CYG</text>
<text x="179.1" y="66.9">Q1</text>
<text x="252.7" y="66.9">J2</text>
<text x="258" y="66.9">J6</text>
<text x="74.8" y="76.3">VCC2_IN</text>
<text x="85.7" y="77.1">L78L05_SOT89</text>
<text x="91.3" y="74.5">U2</text>
<text x="108.9" y="76.3">VCC2_5V</text>
<text x="87.9" y="80.9">IN</text>
<text x="93.7" y="80.9">OUT</text>
<text x="179.1" y="82.1">WM04N50M-CYG</text>
<text x="179.1" y="79.6">Q2</text>
<text x="93.6" y="84.8" transform="rotate(-90 93.6 84.8)">GND</text>
<text x="119.4" y="86.9">TP1</text>
<text x="100.3" y="94.8">100nF/50V</text>
<text x="109.2" y="92.3">C1</text>
<text x="179.1" y="94.8">WM04N50M-CYG</text>
<text x="179.1" y="92.3">Q3</text>
<text x="41.5" y="101.2">+3.3V</text>
<text x="60.7" y="101.2">ISO1540DR</text>
<text x="64.7" y="98.7">U1</text>
<text x="75.9" y="99.2">VCC2_5V</text>
<text x="90.1" y="97.4">GND2</text>
<text x="121.6" y="101.2">U3</text>
<text x="58.9" y="106.3">VCC1</text>
<text x="68.1" y="106.3">VCC2</text>
<text x="110.4" y="102.5">GND2</text>
<text x="121.6" y="103.7">TCA9554PW</text>
<text x="179.1" y="107.5">WM04N50M-CYG</text>
<text x="179.1" y="105">Q4</text>
<text x="36.8" y="111">TP6</text>
<text x="58.9" y="108.8">SDA1</text>
<text x="58.9" y="111.4">SCL1</text>
<text x="58.9" y="113.9">GND1</text>
<text x="67.9" y="113.9">GND2</text>
<text x="68.2" y="108.8">SDA2</text>
<text x="68.2" y="111.4">SCL2</text>
<text x="112.3" y="113.9">~{INT}</text>
<text x="112.3" y="108.8">SCL</text>
<text x="112.3" y="111.4">SDA</text>
<text x="120.2" y="109.7" transform="rotate(-90 120.2 109.7)">VDD</text>
<text x="123.8" y="108.8">P0</text>
<text x="123.8" y="111.4">P1</text>
<text x="123.8" y="113.9">P2</text>
<text x="42.4" y="119">GND</text>
<text x="123.8" y="116.4">P3</text>
<text x="123.8" y="119">P4</text>
<text x="179.1" y="117.7">Q5</text>
<text x="252.7" y="117.7">J3</text>
<text x="258" y="117.7">J7</text>
<text x="112.3" y="121.5">A0</text>
<text x="112.3" y="124.1">A1</text>
<text x="123.8" y="121.5">P5</text>
<text x="123.8" y="124.1">P6</text>
<text x="179.1" y="120.2">WM04N50M-CYG</text>
<text x="112.3" y="126.6">A2</text>
<text x="120.2" y="127.8" transform="rotate(-90 120.2 127.8)">GND</text>
<text x="123.8" y="126.6">P7</text>
<text x="179.1" y="130.4">Q6</text>
<text x="101.6" y="135.2">TP2</text>
<text x="179.1" y="132.9">WM04N50M-CYG</text>
<text x="179.1" y="143.1">Q7</text>
<text x="97.4" y="144.9">VCC2_5V</text>
<text x="116.7" y="144.4">GND2</text>
<text x="179.1" y="145.6">WM04N50M-CYG</text>
<text x="179.1" y="155.8">Q8</text>
<text x="81.4" y="159.6">JP1</text>
<text x="95.4" y="159.6">JP2</text>
<text x="109.4" y="159.6">JP3</text>
<text x="179.1" y="158.3">WM04N50M-CYG</text>
<text x="128.1" y="167.2">R_Pack04x1K</text>
<text x="136.9" y="164.7">RN2</text>
<text x="212.1" y="162.2">FID1</text>
<text x="212.1" y="164.7">Fiducial</text>
<text x="223.5" y="162.2">FID2</text>
<text x="223.5" y="164.7">Fiducial</text>
<text x="236.2" y="162.2">FID3</text>
<text x="236.2" y="164.7">Fiducial</text>
<text x="248.9" y="162.2">FID4</text>
<text x="248.9" y="164.7">Fiducial</text>
<text x="85" y="174.9">GND2</text>
<text x="99" y="174.9">GND2</text>
<text x="112.9" y="174.9">GND2</text>
<text x="139.4" y="178.2">VCC2_5V</text>
<text x="161.2" y="174.9">GND2</text>
</g>
<g font-size="1.8" fill="#a90000">
<text x="46.9" y="32.8">1</text>
<text x="46.9" y="35.3">3</text>
<text x="55.8" y="32.8">2</text>
<text x="55.8" y="35.3">4</text>
<text x="46.9" y="37.8">5</text>
<text x="46.9" y="40.4">7</text>
<text x="55.8" y="37.8">6</text>
<text x="55.8" y="40.4">8</text>
<text x="246.3" y="37.8">1</text>
<text x="246.3" y="40.4">2</text>
<text x="265.4" y="37.8">1</text>
<text x="265.4" y="40.4">2</text>
<text x="46.3" y="45.5">11</text>
<text x="46.9" y="42.9">9</text>
<text x="55.2" y="42.9">10</text>
<text x="55.2" y="45.5">12</text>
<text x="246.3" y="42.9">3</text>
<text x="246.3" y="45.5">4</text>
<text x="265.4" y="42.9">3</text>
<text x="265.4" y="45.5">4</text>
<text x="46.3" y="48">13</text>
<text x="46.3" y="50.5">15</text>
<text x="46.3" y="53.1">17</text>
<text x="55.2" y="48">14</text>
<text x="55.2" y="50.5">16</text>
<text x="55.2" y="53.1">18</text>
<text x="46.3" y="55.6">19</text>
<text x="46.3" y="58.2">21</text>
<text x="55.2" y="55.6">20</text>
<text x="55.2" y="58.2">22</text>
<text x="148.3" y="55.3" transform="rotate(-90 148.3 55.3)">5</text>
<text x="150.9" y="55.3" transform="rotate(-90 150.9 55.3)">6</text>
<text x="153.4" y="55.3" transform="rotate(-90 153.4 55.3)">7</text>
<text x="156" y="55.3" transform="rotate(-90 156 55.3)">8</text>
<text x="46.3" y="60.7">23</text>
<text x="46.3" y="63.2">25</text>
<text x="46.3" y="65.8">27</text>
<text x="55.2" y="60.7">24</text>
<text x="55.2" y="63.2">26</text>
<text x="55.2" y="65.8">28</text>
<text x="148.3" y="62.9" transform="rotate(-90 148.3 62.9)">4</text>
<text x="150.9" y="62.9" transform="rotate(-90 150.9 62.9)">3</text>
<text x="153.4" y="62.9" transform="rotate(-90 153.4 62.9)">2</text>
<text x="156" y="62.9" transform="rotate(-90 156 62.9)">1</text>
<text x="175" y="64.2" transform="rotate(-90 175 64.2)">3</text>
<text x="246.3" y="62">1</text>
<text x="246.3" y="64.5">2</text>
<text x="265.4" y="62">1</text>
<text x="265.4" y="64.5">2</text>
<text x="46.3" y="68.3">29</text>
<text x="55.2" y="68.3">30</text>
<text x="168.2" y="67.1">1</text>
<text x="175" y="71.8" transform="rotate(-90 175 71.8)">2</text>
<text x="246.3" y="67.1">3</text>
<text x="246.3" y="69.6">4</text>
<text x="265.4" y="67.1">3</text>
<text x="265.4" y="69.6">4</text>
<text x="175" y="76.9" transform="rotate(-90 175 76.9)">3</text>
<text x="85.7" y="79.8">3</text>
<text x="98.4" y="79.8">1</text>
<text x="168.2" y="79.8">1</text>
<text x="92.5" y="87.1" transform="rotate(-90 92.5 87.1)">2</text>
<text x="175" y="89.6" transform="rotate(-90 175 89.6)">3</text>
<text x="175" y="84.5" transform="rotate(-90 175 84.5)">2</text>
<text x="168.2" y="92.5">1</text>
<text x="175" y="97.2" transform="rotate(-90 175 97.2)">2</text>
<text x="56.4" y="105.2">1</text>
<text x="56.4" y="107.7">2</text>
<text x="74.2" y="107.7">7</text>
<text x="74.2" y="105.2">8</text>
<text x="109.2" y="107.7">14</text>
<text x="119.1" y="105.5" transform="rotate(-90 119.1 105.5)">16</text>
<text x="127.6" y="107.7">4</text>
<text x="168.2" y="105.2">1</text>
<text x="175" y="102.3" transform="rotate(-90 175 102.3)">3</text>
<text x="56.4" y="110.2">3</text>
<text x="56.4" y="112.8">4</text>
<text x="74.2" y="112.8">5</text>
<text x="74.2" y="110.2">6</text>
<text x="109.2" y="112.8">13</text>
<text x="109.2" y="110.2">15</text>
<text x="127.6" y="110.2">5</text>
<text x="127.6" y="112.8">6</text>
<text x="175" y="109.9" transform="rotate(-90 175 109.9)">2</text>
<text x="246.3" y="112.8">1</text>
<text x="265.4" y="112.8">1</text>
<text x="127.6" y="115.3">7</text>
<text x="127.6" y="117.9">9</text>
<text x="168.2" y="117.9">1</text>
<text x="175" y="115" transform="rotate(-90 175 115)">3</text>
<text x="246.3" y="115.3">2</text>
<text x="246.3" y="117.9">3</text>
<text x="265.4" y="115.3">2</text>
<text x="265.4" y="117.9">3</text>
<text x="109.8" y="120.4">1</text>
<text x="109.8" y="122.9">2</text>
<text x="109.8" y="125.5">3</text>
<text x="127" y="120.4">10</text>
<text x="127" y="122.9">11</text>
<text x="127" y="125.5">12</text>
<text x="175" y="122.6" transform="rotate(-90 175 122.6)">2</text>
<text x="246.3" y="120.4">4</text>
<text x="265.4" y="120.4">4</text>
<text x="119.1" y="130.2" transform="rotate(-90 119.1 130.2)">8</text>
<text x="168.2" y="130.6">1</text>
<text x="175" y="127.7" transform="rotate(-90 175 127.7)">3</text>
<text x="175" y="135.3" transform="rotate(-90 175 135.3)">2</text>
<text x="168.2" y="143.3">1</text>
<text x="175" y="140.4" transform="rotate(-90 175 140.4)">3</text>
<text x="175" y="148" transform="rotate(-90 175 148)">2</text>
<text x="87.4" y="155.6" transform="rotate(-90 87.4 155.6)">3</text>
<text x="101.3" y="155.6" transform="rotate(-90 101.3 155.6)">3</text>
<text x="115.3" y="155.6" transform="rotate(-90 115.3 155.6)">3</text>
<text x="168.2" y="156">1</text>
<text x="175" y="153.1" transform="rotate(-90 175 153.1)">3</text>
<text x="143.3" y="162" transform="rotate(-90 143.3 162)">5</text>
<text x="145.8" y="162" transform="rotate(-90 145.8 162)">6</text>
<text x="148.3" y="162" transform="rotate(-90 148.3 162)">7</text>
<text x="150.9" y="162" transform="rotate(-90 150.9 162)">8</text>
<text x="175" y="160.7" transform="rotate(-90 175 160.7)">2</text>
<text x="87.4" y="163.3" transform="rotate(-90 87.4 163.3)">1</text>
<text x="101.3" y="163.3" transform="rotate(-90 101.3 163.3)">1</text>
<text x="115.3" y="163.3" transform="rotate(-90 115.3 163.3)">1</text>
<text x="143.3" y="169.6" transform="rotate(-90 143.3 169.6)">4</text>
<text x="145.8" y="169.6" transform="rotate(-90 145.8 169.6)">3</text>
<text x="148.3" y="169.6" transform="rotate(-90 148.3 169.6)">2</text>
<text x="150.9" y="169.6" transform="rotate(-90 150.9 169.6)">1</text>
</g>
<g font-size="1.8" fill="#0f0f0f">
<text x="35.6" y="37.8">IO1</text>
<text x="35.6" y="40.3">IO2</text>
<text x="35.6" y="42.8">IO3</text>
<text x="35.6" y="47.9">IO5</text>
<text x="35.6" y="45.4">IO4</text>
<text x="64" y="45.4">IO23</text>
<text x="64" y="47.9">IO25</text>
<text x="64" y="42.8">IO22</text>
<text x="35.6" y="53">IO13</text>
<text x="35.6" y="50.5">IO12</text>
<text x="35.6" y="55.5">IO14</text>
<text x="35.6" y="58.1">IO15</text>
<text x="64" y="58.1">IO32</text>
<text x="64" y="55.5">IO27</text>
<text x="35.6" y="65.7">IO18</text>
<text x="35.6" y="63.2">IO17</text>
<text x="35.6" y="60.6">IO16</text>
<text x="64" y="65.7">IO35</text>
<text x="64" y="63.2">IO34</text>
<text x="64" y="60.6">IO33</text>
<text x="35.6" y="68.2">IO19</text>
<text x="44.4" y="107.6">IO21</text>
<text x="44.4" y="110.1">IO22</text>
<text x="101.6" y="125.4">A2</text>
<text x="101.6" y="122.8">A1</text>
<text x="101.6" y="120.3">A0</text>
<text x="89.5" y="158.5">2 A0</text>
<text x="103.4" y="158.5">2 A1</text>
<text x="117.4" y="158.5">2 A2</text>
</g>
<text font-size="1.8" fill="#009600" x="196.7" y="64.5" transform="rotate(-90 196.7 64.5)">1N4148WSGW-DIO</text>
</svg>
